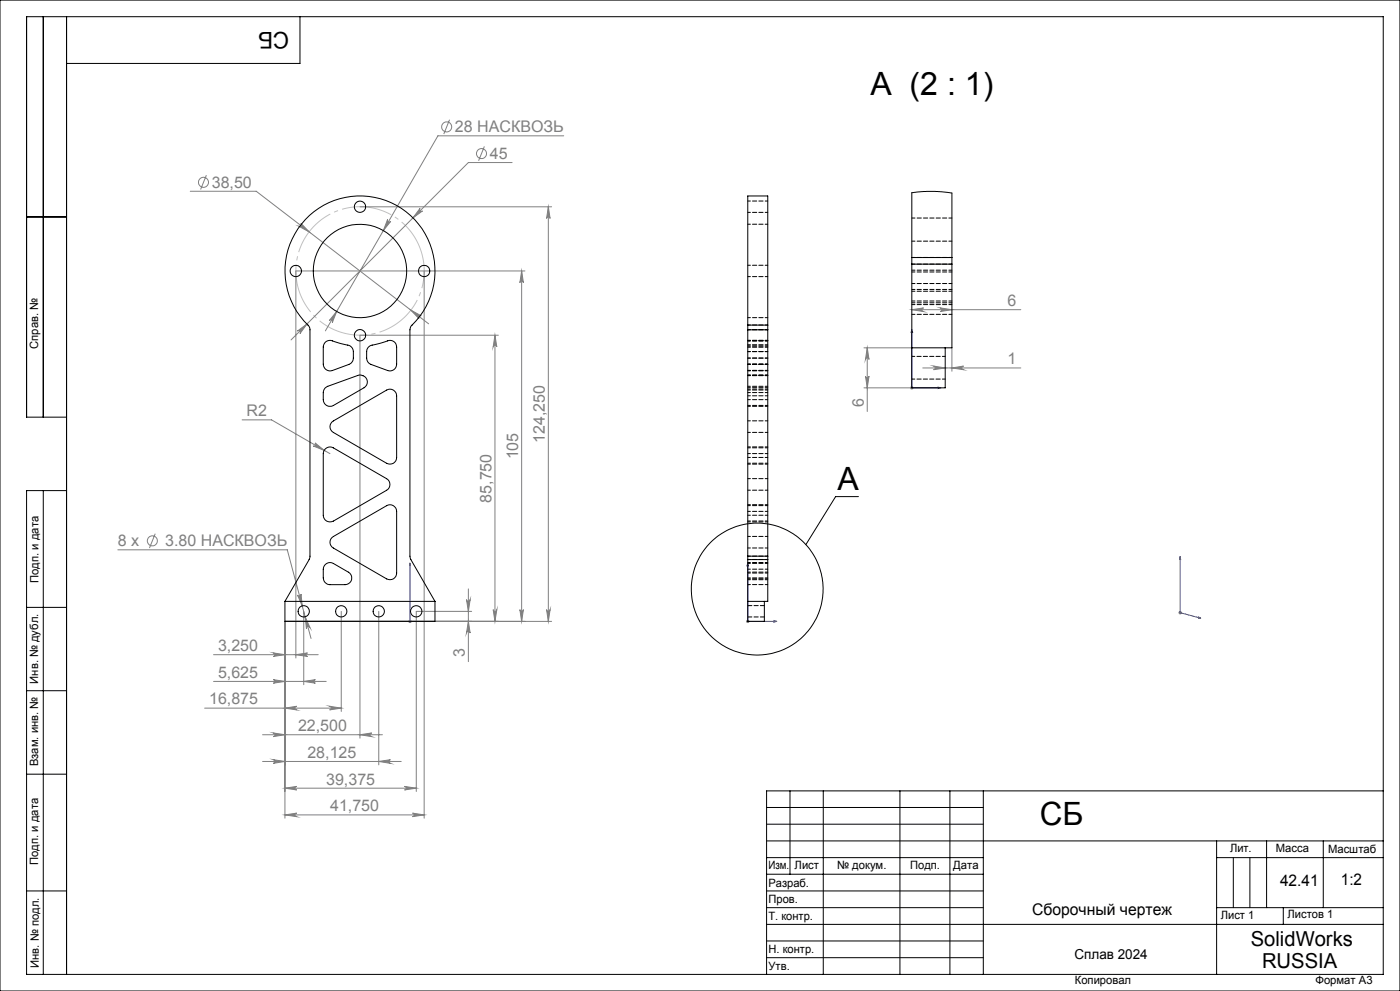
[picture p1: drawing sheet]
<svg xmlns="http://www.w3.org/2000/svg" width="420mm" height="297mm" viewBox="0 0 420 297" stroke-linecap="round" stroke-linejoin="round" font-family="sans-serif">
<g fill="none" stroke="#808080" stroke-width=".3">
<path d="M134.9 35.9l-1.8 4.3M57.1 57.3h19.8l51.7 39.7M61.9 52.5l-1.7 4.3M145.3 43.9l-1.7 4.3M153.6 48.7h-13.1l-53.2 53.2M169.1 40.7h-37.7l-33.8 58.5M90.3 66.9l2.4 2.6-3.1-1.7a.54 .54 0 0 0 .8-.1 .54 .54 0 0 0-.1-.8zM108 62h57.5M116.3 65.8a.55 .55 0 0 0 .2 .7 .55 .55 0 0 0 .7-.2l-2.2 2.8zM126 62.4a.54 .54 0 0 0 0 .8 .54 .54 0 0 0 .8 0l-2.9 2.1zM164.5 62v124.2M164.5 62l.5 3.5a.53 .53 0 0 0-.5-.5 .53 .53 0 0 0-.5 .5z"/>
<path d="M89.2 99.2l2.9-2.1-2.1 2.9a.54 .54 0 0 0 0-.8 .54 .54 0 0 0-.8 0zM101 93.3l-1.3 3.4a.54 .54 0 0 0-.2-.8 .54 .54 0 0 0-.7 .2zM123.3 93l3.1 1.6a.54 .54 0 0 0-.8 .2 .54 .54 0 0 0 .1 .7zM127.2 81.2v164M156.5 81.2v105M156.5 81.2l.5 3.5a.53 .53 0 0 0-.5-.5 .53 .53 0 0 0-.5 .5zM157.5 81.2h-68.7v116M273.5 92.8l3.6-.5a.55 .55 0 0 0-.6 .5 .55 .55 0 0 0 .6 .6zM273.5 92.8h32.7M282 92.3l3.6 .5-3.6 .6a.55 .55 0 0 0 .6-.6 .55 .55 0 0 0-.6-.5zM148.5 100.5v85.7M148.5 100.5l.5 3.5a.55 .55 0 0 0-.5-.5 .55 .55 0 0 0-.5 .5z"/>
<path d="M149.5 100.5h-41.5v120.7M259.2 116.2h14.9M259.2 104.2h14.3M259.6 112.7a.53 .53 0 0 0 .6 .5 .53 .53 0 0 0 .5-.5l-.5 3.5zM260.2 104.2l.5 3.5a.53 .53 0 0 0-.5-.5 .53 .53 0 0 0-.6 .5zM260.2 104.2v19.1M273.2 115.9l.7 .7M273.5 115.7v1M273.9 115.9l-.7 .7M276.8 110.3h29.4M280.1 109.7l3.5 .6-3.5 .5a.55 .55 0 0 0 .5-.5 .55 .55 0 0 0-.5-.6zM285.6 104.2v7.1"/>
<path d="M285.6 110.3l3.5-.6a.55 .55 0 0 0-.6 .6 .55 .55 0 0 0 .6 .5zM72.6 125.8h8.9l17.5 10.2M94.5 132.7l2.8 2.3-3.3-1.3a.53 .53 0 0 0 .7-.3 .53 .53 0 0 0-.2-.7zM46.6 159.9l-1.8 4.3M35.3 164.8h50.9l7.1 26.5M89.3 178.3a.55 .55 0 0 0 .6 .4 .55 .55 0 0 0 .4-.7l.4 3.6zM139.9 179.7a.55 .55 0 0 0 .6 .5 .55 .55 0 0 0 .5-.5l-.5 3.5zM140.5 176.5v21.8M64.1 196.2h31.4M82 195.7l3.5 .5-3.5 .5a.53 .53 0 0 0 .5-.5 .53 .53 0 0 0-.5-.5zM88.8 196.2l3.5-.5a.53 .53 0 0 0-.5 .5 .53 .53 0 0 0 .5 .5zM91.1 183.2v22"/>
<path d="M91.5 184.9l1.5 3.2a.55 .55 0 0 0-.7-.3 .55 .55 0 0 0-.4 .6zM102.4 183.2v30M113.6 183.2v46M122.6 185.9l.8 .7M123 185.7v1M123.4 185.9l-.8 .7M140.5 186.2l.5 3.5a.55 .55 0 0 0-.5-.5 .55 .55 0 0 0-.6 .5zM141.5 183.2h-16.6v54M148 182.7a.55 .55 0 0 0 .5 .5 .55 .55 0 0 0 .5-.5l-.5 3.5zM156 182.7a.53 .53 0 0 0 .5 .5 .53 .53 0 0 0 .5-.5l-.5 3.5zM164 182.7a.53 .53 0 0 0 .5 .5 .53 .53 0 0 0 .5-.5l-.5 3.5zM165.5 186.2h-80v59"/>
<path d="M223.8 186.2h1M224 185.9l.7 .7M224.3 185.7v1M224.7 185.9l-.7 .7M353.5 183.6h1M353.7 183.3l.7 .7M354 183.1v1M354.4 183.3l-.7 .7M61.4 212.2h41M64.1 204.2h33.8M82 219.7l3.5 .5-3.5 .6a.55 .55 0 0 0 .5-.6 .55 .55 0 0 0-.5-.5zM82 203.7l3.5 .5-3.5 .5a.53 .53 0 0 0 .5-.5 .53 .53 0 0 0-.5-.5z"/>
<path d="M85.5 212.2l3.5-.5a.55 .55 0 0 0-.5 .5 .55 .55 0 0 0 .5 .6zM91.1 204.2l3.5-.5a.53 .53 0 0 0-.5 .5 .53 .53 0 0 0 .5 .5zM98.9 211.7l3.5 .5-3.5 .6a.55 .55 0 0 0 .5-.6 .55 .55 0 0 0-.5-.5zM78.8 220.2h35.9M78.8 228.2h41.6M82 227.7l3.5 .5-3.5 .6a.55 .55 0 0 0 .5-.6 .55 .55 0 0 0-.5-.5zM85.5 236.2h39.4M85.5 236.2l3.5-.5a.53 .53 0 0 0-.5 .5 .53 .53 0 0 0 .5 .5zM108 220.2l3.5-.5a.55 .55 0 0 0-.5 .5 .55 .55 0 0 0 .5 .6zM113.6 228.2l3.5-.5a.55 .55 0 0 0-.5 .5 .55 .55 0 0 0 .5 .6zM121.4 235.7l3.5 .5-3.5 .5a.53 .53 0 0 0 .5-.5 .53 .53 0 0 0-.5-.5zM85.5 244.2h41.7"/>
<path d="M85.5 244.2l3.5-.5a.53 .53 0 0 0-.5 .5 .53 .53 0 0 0 .5 .6zM123.8 243.7l3.4 .5-3.4 .6a.53 .53 0 0 0 .5-.6 .53 .53 0 0 0-.5-.5z"/>
<circle cx="134" cy="38" r="1.51"/>
<circle cx="61" cy="54.6" r="1.51"/>
<circle cx="144.4" cy="46" r="1.51"/>
<circle cx="45.7" cy="162.1" r="1.51"/>
</g>
<g fill="none" stroke="#000" stroke-width=".3">
<path d="M0 0h420v297h-420zM13 5v120M20 5v287M90 5v14h-70M8 65h12M20 125h-12v-120h407v287h-407v-145h12M13 147v145M257.5 148.8h-6.8l-8.9 14.4M8 182h12M8 207h12M8 232h12M237 237v25"/>
<path d="M247 237v55M270 237v55M285 237v55M295 237v55M415 237h-185v55M230 257h65M230 242h65M230 247h65M230 252h185M365 252v40M365 257h50M370 257v15"/>
<path d="M375 257v15M380 252v20M397 252v20M8 267h12M230 262h65M230 267h65M230 272h65M230 277h185M365 272h50M385 272v5M230 282h65M230 287h65"/>
<circle cx="227.2" cy="176.5" r="19.8"/>
</g>
<path d="M126.4 75.6a19.2 19.2 0 0 0-32.2-7.8 19.2 19.2 0 0 0 8.7 32 19.2 19.2 0 0 0 23.8-23l-.3-1.2" fill="none" stroke="#c0c0c0" stroke-width=".3" stroke-dasharray="15.2 1.3 1.3 1.3" stroke-dashoffset="4.3" stroke-linecap="butt"/>
<g fill="none" stroke="#00f" stroke-width=".3">
<path d="M273.5 98.8l.3 .8h-.5zM273.5 98.8v17.4h8.8M281.4 116l.9 .2-.9 .2zM123 168.7v.9v-.9M123 168.7v17.5M224.3 168.7l.2 .9h-.4zM224.3 168.7v17.5h8.7M354 166.8l.2 .9-.3-.1zM354 166.8v16.8l6.2 1.7M123 186v.4zM123 186.2h.1M232.2 186l.8 .2-.8 .2z"/>
<path d="M359.6 184.9l.6 .4h-.6z"/>
</g>
<path d="M123.3 93l2.4 2.5a.54 .54 0 0 1-.1-.7 .54 .54 0 0 1 .8-.2zM90.3 66.9a.54 .54 0 0 1 .1 .8 .54 .54 0 0 1-.8 .1l3.1 1.7z" fill="#808080"/>
<g fill="#00f">
<path d="M123 186v.4zM123 168.7v.9z"/>
<path d="M232.2 186l.8 .2-.8 .2zM224.3 168.7l.2 .9h-.4z"/>
<path d="M281.4 116l.9 .2-.9 .2zM273.5 98.8l.3 .8h-.5zM359.6 184.9l.6 .4h-.6zM354 166.8l.2 .9-.3-.1z"/>
</g>
<g fill="#808080">
<path d="M91.5 184.9l.4 3.5a.55 .55 0 0 1 .4-.6 .55 .55 0 0 1 .7 .3zM89.3 178.3l1.4 3.3-.4-3.6a.55 .55 0 0 1-.4 .7 .55 .55 0 0 1-.6-.4zM82 195.7l3.5 .5-3.5 .5a.53 .53 0 0 0 .5-.5 .53 .53 0 0 0-.5-.5zM88.8 196.2l3.5-.5a.53 .53 0 0 0-.5 .5 .53 .53 0 0 0 .5 .5zM82 219.7l3.5 .5-3.5 .6a.55 .55 0 0 0 .5-.6 .55 .55 0 0 0-.5-.5zM108 220.2l3.5-.5a.55 .55 0 0 0-.5 .5 .55 .55 0 0 0 .5 .6zM85.5 244.2l3.5-.5a.53 .53 0 0 0-.5 .5 .53 .53 0 0 0 .5 .6zM123.8 243.7l3.4 .5-3.4 .6a.53 .53 0 0 0 .5-.6 .53 .53 0 0 0-.5-.5zM85.5 236.2l3.5-.5a.53 .53 0 0 0-.5 .5 .53 .53 0 0 0 .5 .5zM121.4 235.7l3.5 .5-3.5 .5a.53 .53 0 0 0 .5-.5 .53 .53 0 0 0-.5-.5zM82 227.7l3.5 .5-3.5 .6a.55 .55 0 0 0 .5-.6 .55 .55 0 0 0-.5-.5zM113.6 228.2l3.5-.5a.55 .55 0 0 0-.5 .5 .55 .55 0 0 0 .5 .6zM85.5 212.2l3.5-.5a.55 .55 0 0 0-.5 .5 .55 .55 0 0 0 .5 .6zM98.9 211.7l3.5 .5-3.5 .6a.55 .55 0 0 0 .5-.6 .55 .55 0 0 0-.5-.5zM82 203.7l3.5 .5-3.5 .5a.53 .53 0 0 0 .5-.5 .53 .53 0 0 0-.5-.5zM91.1 204.2l3.5-.5a.53 .53 0 0 0-.5 .5 .53 .53 0 0 0 .5 .5zM89.2 99.2a.54 .54 0 0 1 .7 0 .54 .54 0 0 1 .1 .8l2.1-2.9zM126 62.4l-2.1 2.9 2.9-2.1a.54 .54 0 0 1-.8 0 .54 .54 0 0 1 0-.8zM101 93.3l-2.2 2.8a.54 .54 0 0 1 .7-.2 .54 .54 0 0 1 .2 .8zM116.3 65.8l-1.3 3.3 2.2-2.8a.55 .55 0 0 1-.7 .2 .55 .55 0 0 1-.2-.7zM94.5 132.7a.53 .53 0 0 1 .2 .8 .53 .53 0 0 1-.7 .2l3.3 1.3zM273.5 92.8l3.6-.5a.55 .55 0 0 0-.6 .5 .55 .55 0 0 0 .6 .6zM282 92.3l3.6 .5-3.6 .6a.55 .55 0 0 0 .6-.6 .55 .55 0 0 0-.6-.5zM280.1 109.7l3.5 .6-3.5 .5a.55 .55 0 0 0 .5-.5 .55 .55 0 0 0-.5-.6zM285.6 110.3l3.5-.6a.55 .55 0 0 0-.6 .6 .55 .55 0 0 0 .6 .5z"/>
<path d="M156 182.7a.53 .53 0 0 0 .5 .5 .53 .53 0 0 0 .5-.5l-.5 3.5zM156.5 81.2l.5 3.5a.53 .53 0 0 0-.5-.5 .53 .53 0 0 0-.5 .5zM148 182.7a.55 .55 0 0 0 .5 .5 .55 .55 0 0 0 .5-.5l-.5 3.5zM148.5 100.5l.5 3.5a.55 .55 0 0 0-.5-.5 .55 .55 0 0 0-.5 .5zM164 182.7a.53 .53 0 0 0 .5 .5 .53 .53 0 0 0 .5-.5l-.5 3.5zM164.5 62l.5 3.5a.53 .53 0 0 0-.5-.5 .53 .53 0 0 0-.5 .5zM140.5 186.2l.5 3.5a.55 .55 0 0 0-.5-.5 .55 .55 0 0 0-.6 .5zM139.9 179.7a.55 .55 0 0 0 .6 .5 .55 .55 0 0 0 .5-.5l-.5 3.5z"/>
<path d="M260.2 104.2l.5 3.5a.53 .53 0 0 0-.5-.5 .53 .53 0 0 0-.6 .5zM259.6 112.7a.53 .53 0 0 0 .6 .5 .53 .53 0 0 0 .5-.5l-.5 3.5z"/>
</g>
<g fill="none" stroke="#000" stroke-width=".3">
<path d="M273.5 77.2v-19.5l4.5-.3h3.3l4.3 .5v19.3M273.5 77.2v2M273.5 79.2h12.1M273.5 79.2v37h10.1v-12M273.5 77.2h12.1M285.6 77.2v2M285.6 79.2v25h-12.1M224.3 97.4v-38.7h6v38.7M224.3 97.4v1.4M224.3 97.4h6M224.3 98.8v67.9M224.3 98.8h6"/>
<path d="M230.3 97.4v1.4M230.3 98.8v67.9M97.5 102.7l.4-.4a2.91 2.91 0 0 1 3 .2l1.1 .4a5.6 5.6 0 0 1 3.7 1.5l.3 1v1.9a2.1 2.1 0 0 1-1.3 1.9l-5 1.9a2.04 2.04 0 0 1-2.7-2v-5.1zM97.5 116.3l.8-.5 9-3.3a2.09 2.09 0 0 1 2.6 1 2.09 2.09 0 0 1-.7 2.7l-9.2 5.3a2.03 2.03 0 0 1-3-1.7v-2.4zM110.5 104.1a6.6 6.6 0 0 1 3.5-1.2l1.7-.5a2.07 2.07 0 0 1 3.3 1.6v5.1a2 2 0 0 1-2.7 2l-5-1.9a2 2 0 0 1-1.3-1.9v-2.2zM97.6 134.5a2 2 0 0 1 2.4-.3l16 9.3a2.01 2.01 0 0 1 0 3.4l-16 9.3a2.03 2.03 0 0 1-3-1.8v-18.4zM99.6 126.5l16.4-9.6a1.99 1.99 0 0 1 3 1.7v18.5a1.99 1.99 0 0 1-3 1.7l-16-9.2a1.97 1.97 0 0 1-.4-3.1zM97.6 169.2a2 2 0 0 1 2.4-.3l4.5 2.6a2 2 0 0 1 1 2.2 2 2 0 0 1-2 1.5h-4.5a2.05 2.05 0 0 1-2-2v-3.1zM99.6 161.1l16.4-9.6a1.99 1.99 0 0 1 3 1.8v18.5a1.99 1.99 0 0 1-3 1.7l-16-9.3a1.97 1.97 0 0 1-.4-3.1zM224.3 166.7v1M224.3 167.7v18.5h5v-6M224.3 167.7h6"/>
<path d="M224.3 166.7h6M230.3 166.7v1M230.3 167.7v12.5h-6M85.5 180.2l7.2-12.5 .3-.7-.1-68.9a22.6 22.6 0 0 1-2.2-31.2 22.6 22.6 0 0 1 31.1-3.4 22.7 22.7 0 0 1 1.4 34.6l-.2 .7v67.9l.3 1 7.2 12.5M85.5 180.2h45M85.5 180.2v6h45v-6"/>
<circle cx="108" cy="62" r="1.69"/>
<circle cx="88.7" cy="81.2" r="1.71"/>
<circle cx="108" cy="81.2" r="14"/>
<circle cx="127.2" cy="81.2" r="1.71"/>
<circle cx="108" cy="100.5" r="1.69"/>
<circle cx="91.1" cy="183.2" r="1.7"/>
<circle cx="102.4" cy="183.2" r="1.69"/>
<circle cx="113.6" cy="183.2" r="1.69"/>
<circle cx="124.9" cy="183.2" r="1.7"/>
</g>
<g fill="none" stroke="#000" stroke-width=".3" stroke-dasharray="1.3 .6" stroke-dashoffset=".5">
<path d="M224.3 63.6h6M230.3 79.5h-6M230.3 67.2h-6M230.3 60.2h-6M224.3 98.8h6M224.3 82.9h6M224.3 95.2h6M230.3 97.4h-6M230.3 98.7h-6M224.3 111h6M224.3 104h6M224.3 117.7h6"/>
<path d="M224.3 103.4h6M224.3 107.3h6M224.3 112.5h6M224.3 112.6h6M224.3 105.4h6M224.3 109.2h6M224.3 116.9h6M224.3 102.1h6M224.3 109.1h6M224.3 111.1h6M230.3 109.1h-6M230.3 119.8h-6"/>
<path d="M230.3 102.1h-6M230.3 115.8h-6M230.3 109.2h-6M230.3 116.2h-6M230.3 105.4h-6M230.3 112.5h-6M230.3 107.3h-6M230.3 103.4h-6M230.3 118.6h-6M230.3 104h-6M230.3 111h-6M230.3 102h-6"/>
<path d="M230.3 112.4h-6M230.3 116.6h-6M224.3 121.5h6M224.3 135.9h6M224.3 129.6h6M224.3 137.1h6M224.3 121.8h6M224.3 139.1h6M230.3 134.2h-6M230.3 126.1h-6M230.3 138.8h-6M230.3 133.9h-6"/>
<path d="M224.3 156.1h6M224.3 143.4h6M224.3 151.5h6M224.3 156.4h6M230.3 154.4h-6M230.3 146.9h-6M230.3 153.3h-6M230.3 151.3h-6M224.3 175.2h6M224.3 170.6h6M224.3 171.5h6M224.3 164.2h6"/>
<path d="M224.3 171.7h6M224.3 167.7h6M224.3 173.7h6M230.3 173.2h-6M230.3 168.8h-6M230.3 160.8h-6M230.3 173.5h-6M230.3 166.7h-6M230.3 168.6h-6"/>
</g>
<path d="M224.3 184.9h5M229.3 181.5h-5" fill="none" stroke="#000" stroke-width=".3" stroke-dasharray="1.3 .6"/>
<g fill="none" stroke="#000" stroke-width=".3" stroke-dasharray="1.3 .6" stroke-dashoffset=".3">
<path d="M273.6 72.3h12M273.6 79.2h12M285.6 65.3h-12M285.6 77.2h-12M273.6 94.2h12M273.6 85h12M273.6 86.7h12M273.6 87.3h12M273.6 91.3h12M285.6 90.2h-12M285.6 81.5h-12M285.6 90.7h-12"/>
<path d="M285.6 81h-12"/>
</g>
<path d="M273.6 113.6h10M283.6 106.8h-10" fill="none" stroke="#000" stroke-width=".3" stroke-dasharray="1.3 .6" stroke-dashoffset=".4"/>
<g font-size="9.6">
<text x="261.1" y="28.5">A (2 : 1)</text>
<text x="251.2" y="146.8">A</text>
<text x="311.9" y="247.3">СБ</text>
</g>
<text font-size="6.9" x="86.8" y="9.5" transform="rotate(-180 86.8 9.5)">СБ</text>
<g font-size="6.2">
<text x="375.2" y="283.5">SolidWorks</text>
<text x="378.6" y="290">RUSSIA</text>
</g>
<g font-size="4.8" fill="#808080">
<text x="136.5" y="39.6">28 НАСКВОЗЬ</text>
<text x="147" y="47.6">45</text>
<text x="63.5" y="56.2">38,50</text>
<text x="302.2" y="91.7">6</text>
<text x="302.2" y="109.2">1</text>
<text x="74" y="124.7">R2</text>
<text x="259.1" y="122" transform="rotate(-90 259.1 122)">6</text>
<text x="155.4" y="137.7" transform="rotate(-90 155.4 137.7)">105</text>
<text x="163.4" y="132.8" transform="rotate(-90 163.4 132.8)">124,250</text>
<text x="147.4" y="150.7" transform="rotate(-90 147.4 150.7)">85,750</text>
<text x="35.4" y="163.7">8 x</text>
<text x="49.5" y="163.7">3.80 НАСКВОЗЬ</text>
<text x="65.4" y="195.1">3,250</text>
<text x="139.4" y="196.9" transform="rotate(-90 139.4 196.9)">3</text>
<text x="65.4" y="203.1">5,625</text>
<text x="62.7" y="211.1">16,875</text>
<text x="89.4" y="219.1">22,500</text>
<text x="92.2" y="227.1">28,125</text>
<text x="97.8" y="235.1">39,375</text>
<text x="99" y="243.1">41,750</text>
</g>
<g font-size="4.8">
<text x="384" y="265.6">42.41</text>
<text x="402.3" y="265.3">1:2</text>
<text x="309.6" y="274.1">Сборочный чертеж</text>
</g>
<text font-size="4.1" x="322.4" y="287.3">Сплав 2024</text>
<g font-size="3.4">
<text x="11.5" y="104.5" transform="rotate(-90 11.5 104.5)">Справ. №</text>
<text x="11.6" y="174.7" transform="rotate(-90 11.6 174.7)">Подп. и дата</text>
<text x="11.4" y="204.9" transform="rotate(-90 11.4 204.9)">Инв. № дубл.</text>
<text x="11.4" y="229.6" transform="rotate(-90 11.4 229.6)">Взам. инв. №</text>
<text x="369" y="255.5">Лит.</text>
<text x="382.8" y="255.5">Масса</text>
<text x="398.4" y="255.6">Масштаб</text>
<text x="11.4" y="259.2" transform="rotate(-90 11.4 259.2)">Подп. и дата</text>
<text x="230.5" y="260.5">Изм.</text>
<text x="238.4" y="260.4">Лист</text>
<text x="251.1" y="260.4">№ докум.</text>
<text x="273" y="260.4">Подп.</text>
<text x="286" y="260.4">Дата</text>
<text x="230.5" y="265.7">Разраб.</text>
<text x="230.5" y="275.7">Т. контр.</text>
<text x="230.6" y="270.7">Пров.</text>
<text x="366.2" y="275.3">Лист 1</text>
<text x="386.3" y="275.2">Листов 1</text>
<text x="230.6" y="285.7">Н. контр.</text>
<text x="11.6" y="290" transform="rotate(-90 11.6 290)">Инв. № подл.</text>
<text x="230.6" y="290.7">Утв.</text>
<text x="322.5" y="295">Копировал</text>
<text x="394.6" y="295">Формат А3</text>
</g>
</svg>
